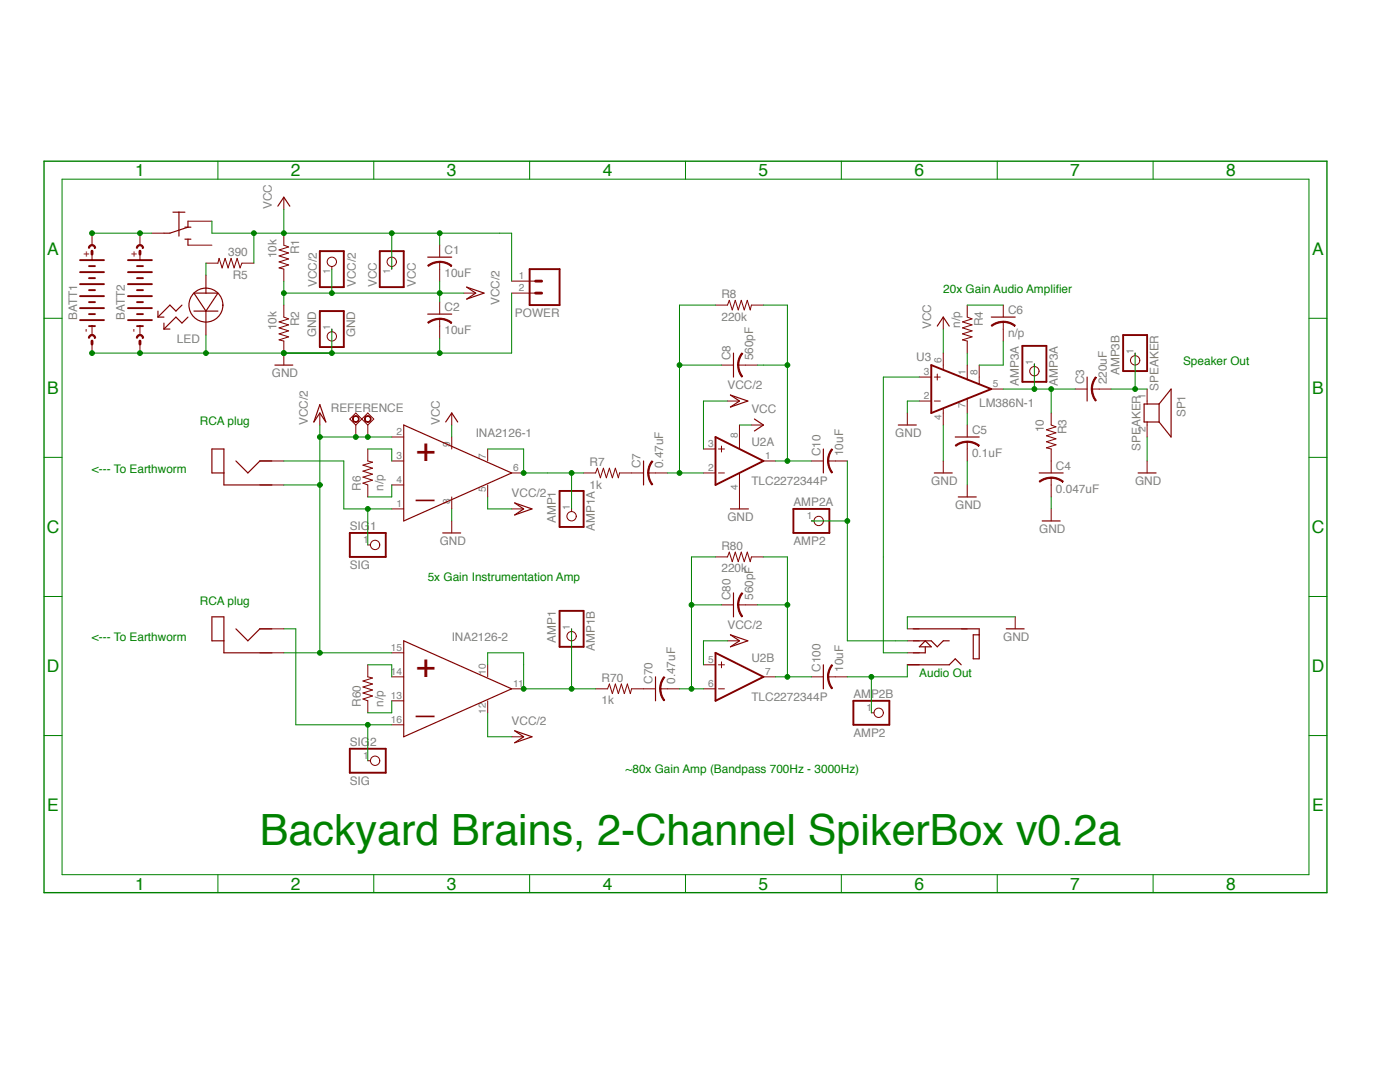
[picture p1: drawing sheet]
<svg xmlns="http://www.w3.org/2000/svg" width="279mm" height="216mm" viewBox="0 0 279 216" stroke-linecap="round" stroke-linejoin="round" font-family="sans-serif">
<path d="M56.6 39.4v2.3M56.6 46.5v2.4l1 .4-1.9 .6 1.9 .6-1.9 .6 1.9 .6-1.9 .6 1.9 .6-1.9 .6 .9 .2v2.4M56.6 60.9v2.4l1 .3-1.9 .6 1.9 .6-1.9 .6 1.9 .6-1.9 .6 1.9 .6-1.9 .6 .9 .3v2.4M118.9 137.4h2.4l.3-.9 .6 1.9 .6-1.9 .6 1.9 .6-1.9 .6 1.9 .6-1.9 .6 1.9 .2-1h2.4M131.8 137.4h1.4" fill="none" stroke="#820000" stroke-width=".2"/>
<path d="M55.4 41.1l1.2-1.7 1.2 1.7M130.8 135.1v4.7" fill="none" stroke="#820000" stroke-width=".23"/>
<path d="M132.5 135l.2 .2-.7 1.2-.1 1h-.3a4 4 0 0 1 .9-2.4z" fill-rule="evenodd" fill="#820000"/>
<path d="M132.5 135l.2 .2-.7 1.2-.1 1h-.3a4 4 0 0 1 .9-2.4z" fill="none" stroke="#820000" stroke-width=".2"/>
<path d="M131.7 137.4h.2l.1 1.1 .7 1.2-.2 .1a3.8 3.8 0 0 1-.8-2.4z" fill-rule="evenodd" fill="#820000"/>
<path d="M142.8 111.1h2.4l.3-.9 .6 1.9 .6-1.9 .6 1.9 .6-1.9 .6 1.9 .6-1.9 .6 1.9 .3-1h2.4M128.4 137.4h2.4M131.7 137.4h.2l.1 1.1 .7 1.2-.2 .1a3.8 3.8 0 0 1-.8-2.4zM133.2 137.4h2.4M147.3 120.7h1.5" fill="none" stroke="#820000" stroke-width=".2"/>
<path d="M146.4 118.3v4.8" fill="none" stroke="#820000" stroke-width=".23"/>
<path d="M148 118.3l.2 .1-.6 1.3-.2 1h-.2a3.8 3.8 0 0 1 .8-2.4z" fill-rule="evenodd" fill="#820000"/>
<path d="M148 118.3l.2 .1-.6 1.3-.2 1h-.2a3.8 3.8 0 0 1 .8-2.4z" fill="none" stroke="#820000" stroke-width=".2"/>
<path d="M147.2 120.7h.2l.3 1.3 .5 .9-.2 .2a3.9 3.9 0 0 1-.8-2.4z" fill-rule="evenodd" fill="#820000"/>
<path d="M144 120.7h2.4M147.2 120.7h.2l.3 1.3 .5 .9-.2 .2a3.9 3.9 0 0 1-.8-2.4zM148.8 120.7h2.4M165.3 135.1h1.4" fill="none" stroke="#820000" stroke-width=".2"/>
<path d="M164.3 132.7v4.7" fill="none" stroke="#820000" stroke-width=".23"/>
<path d="M166 132.6l.2 .2-.6 .9-.2 1.4h-.3a4 4 0 0 1 .9-2.5z" fill-rule="evenodd" fill="#820000"/>
<path d="M166 132.6l.2 .2-.6 .9-.2 1.4h-.3a4 4 0 0 1 .9-2.5z" fill="none" stroke="#820000" stroke-width=".2"/>
<path d="M165.2 135.1h.2l.3 1.3 .5 .9-.2 .1a4 4 0 0 1-.8-2.3z" fill-rule="evenodd" fill="#820000"/>
<g fill="none" stroke="#820000" stroke-width=".2">
<path d="M27.9 50.7v1.2M41.1 52.5h2.4l.2-.9 .6 1.9 .6-1.9 .6 1.9 .6-1.9 .6 1.9 .6-1.9 .6 1.9 .4-1h2.4M66.2 53.2v.5M78.2 53.2v.5M92.5 58.5h2.4M27.9 65.1v1.8M66.2 65.7v.5M161.9 104h.6M114.1 125.5v.5M140.4 132.7h2.4M140.4 137.4h2.4M143.4 132.7h1.2"/>
<path d="M143.4 137.4h1.2M144 132.1v1.2M145.2 127.9h2.4M152.4 135.1h2.4M161.9 135.1h2.4M165.2 135.1h.2l.3 1.3 .5 .9-.2 .1a4 4 0 0 1-.8-2.3zM166.7 135.1h2.4"/>
<circle cx="66.2" cy="52.2" r=".93"/>
<circle cx="78.2" cy="52.2" r=".93"/>
<circle cx="66.2" cy="67.1" r=".93"/>
<circle cx="163.4" cy="104" r=".93"/>
<circle cx="114.1" cy="126.9" r=".93"/>
</g>
<path d="M93.1 57.3l3.5 1.2-3.5 1.2 1.8-1.2zM145.8 126.7l3.4 1.2-3.4 1.2 1.8-1.2z" fill="none" stroke="#820000" stroke-width=".23"/>
<g fill="none" stroke="#820000" stroke-width=".38">
<path d="M25.5 51.9h4.8M25.5 59.1h4.8M25.5 56.7h4.8M25.5 54.3h4.8M27.3 57.9h1.2M27.3 55.5h1.2M27.3 53.1h1.2M63.8 50.1h4.8v7.2h-4.8zM75.8 50.1h4.8v7.2h-4.8zM25.5 63.9h4.8M25.5 61.5h4.8M27.3 65.1h1.2"/>
<path d="M27.3 62.7h1.2M27.3 60.3h1.2M63.8 62.1h4.8v7.1h-4.8zM158.3 101.5h7.2v4.8h-7.2zM111.7 121.9h4.8v7.2h-4.8zM142.8 130.3l9.6 4.8-9.6 4.7z"/>
</g>
<path d="M27.4 49a.72 .72 0 0 1 .8-.2 .72 .72 0 0 1 .4 .7h-.2a.48 .48 0 0 0-.5-.5 .48 .48 0 0 0-.4 .5h-.3z" fill-rule="evenodd" fill="#820000"/>
<path d="M27.4 49a.72 .72 0 0 1 .8-.2 .72 .72 0 0 1 .5 .7h-.3a.48 .48 0 0 0-.5-.5 .48 .48 0 0 0-.4 .5h-.3z" fill="none" stroke="#820000" stroke-width=".2"/>
<path d="M27.4 67a.71 .71 0 0 1 .8-.2 .71 .71 0 0 1 .4 .7h-.2a.48 .48 0 0 0-.5-.5 .48 .48 0 0 0-.4 .5h-.3z" fill-rule="evenodd" fill="#820000"/>
<path d="M18.4 50.7v1.2M27.9 46.5v2.4M18.4 65.1v1.8M27.4 67a.71 .71 0 0 1 .8-.2 .71 .71 0 0 1 .5 .7h-.3a.48 .48 0 0 0-.5-.5 .48 .48 0 0 0-.4 .5h-.3zM27.9 68.1v2.4" fill="none" stroke="#820000" stroke-width=".2"/>
<path d="M27.9 50.1v.6M27.9 68.1v.6" fill="none" stroke="#820000" stroke-width=".57"/>
<path d="M16 51.9h4.8M16 59.1h4.8M16 56.7h4.8M16 54.3h4.8M17.8 57.9h1.2M17.8 55.5h1.2M17.8 53.1h1.2M16 63.9h4.8M16 61.5h4.8M17.8 65.1h1.2M17.8 62.7h1.2M17.8 60.3h1.2" fill="none" stroke="#820000" stroke-width=".38"/>
<path d="M17.9 49a.72 .72 0 0 1 .7-.2 .72 .72 0 0 1 .5 .7h-.3a.48 .48 0 0 0-.4-.5 .48 .48 0 0 0-.5 .5h-.3z" fill-rule="evenodd" fill="#820000"/>
<path d="M17.9 49a.72 .72 0 0 1 .7-.2 .72 .72 0 0 1 .5 .7h-.3a.48 .48 0 0 0-.4-.5 .48 .48 0 0 0-.5 .5h-.3z" fill="none" stroke="#820000" stroke-width=".2"/>
<path d="M17.9 67a.71 .71 0 0 1 .7-.2 .71 .71 0 0 1 .5 .7h-.3a.48 .48 0 0 0-.4-.5 .48 .48 0 0 0-.5 .5h-.3z" fill-rule="evenodd" fill="#820000"/>
<g fill="none" stroke="#820000" stroke-width=".2">
<path d="M18.4 46.5v2.4M87.7 52.3v1.4M17.9 67a.71 .71 0 0 1 .7-.2 .71 .71 0 0 1 .5 .7h-.3a.48 .48 0 0 0-.4-.5 .48 .48 0 0 0-.5 .5h-.3zM18.4 68.1v2.4M181.1 125.5h2.4M181.1 127.9h2.4M181.1 130.3h2.4M181.1 132.7h2.4M173.9 142.2h.5"/>
<circle cx="175.4" cy="142.2" r=".93"/>
</g>
<path d="M18.4 50.1v.6M18.4 68.1v.6" fill="none" stroke="#820000" stroke-width=".57"/>
<g fill="none" stroke="#820000" stroke-width=".23">
<path d="M38.7 58.5h4.8l-2.4 3.6zM41.1 54.9v3.6M85.4 51.3h4.8M31.5 63.3h1.2M31.5 62.1v1.2M32.7 65.7h1.2M32.7 64.5v1.2M36.3 60.9l-1.2 1.2-1.2-1.2-2.4 2.4M37.5 63.3l-1.2 1.2-1.2-1.2-2.4 2.4M38.7 62.1h4.8M41.1 62.1v4.8M181.1 132.7h8.3l1.2-1.2 1.2 1.2"/>
<path d="M182.3 125.5h13.1v6h-1.2v-4.8h1.2M182.3 127.9h3.6l1.2 1.2 1.1-1.2h1.2M184.7 129.1v1.2h-2.4M184.7 127.9l1.2 1.2h-2.4z"/>
<circle cx="41.1" cy="60.9" r="3.4"/>
</g>
<path d="M170.3 139.8h7.2v4.8h-7.2z" fill="none" stroke="#820000" stroke-width=".38"/>
<path d="M87.7 52.1a3.8 3.8 0 0 1 2.5 .9l-.2 .1-1.2-.6-1.1-.1z" fill-rule="evenodd" fill="#820000"/>
<path d="M87.7 52.1a3.8 3.8 0 0 1 2.5 .9l-.2 .2-1.2-.7-1.1-.1z" fill="none" stroke="#820000" stroke-width=".2"/>
<path d="M85.4 53a3.8 3.8 0 0 1 2.3-.9v.3l-1 .1-1.2 .6z" fill-rule="evenodd" fill="#820000"/>
<path d="M85.4 53a3.8 3.8 0 0 1 2.3-.9v.3l-1 .1-1.2 .7zM87.7 48.9v2.4M87.7 53.7v2.4M87.7 63.6v1.5" fill="none" stroke="#820000" stroke-width=".2"/>
<path d="M85.4 62.7h4.8" fill="none" stroke="#820000" stroke-width=".23"/>
<path d="M87.7 63.5a3.9 3.9 0 0 1 2.5 .8l-.2 .2-1.2-.6-1.1-.2z" fill-rule="evenodd" fill="#820000"/>
<path d="M87.7 63.5a3.9 3.9 0 0 1 2.5 .8l-.2 .2-1.2-.6-1.1-.2z" fill="none" stroke="#820000" stroke-width=".2"/>
<path d="M85.4 64.3a3.9 3.9 0 0 1 2.3-.8v.3l-1 .1-1.2 .6z" fill-rule="evenodd" fill="#820000"/>
<g fill="none" stroke="#820000" stroke-width=".2">
<path d="M102.1 56.1h4.8M102.1 58.5h4.8M56.6 70.5v2.3M85.4 64.3a3.9 3.9 0 0 1 2.3-.8v.3l-1 .1-1.2 .6zM87.7 60.3v2.4M87.7 65.1v2.4M63.8 82.4v2.4M69.8 83.6l1.2-1.2 1.2 1.2-1.2 1.2zM73.4 89.6v2.4l1 .2-2 .6 2 .6-2 .6 2 .6-2 .6 2 .6-2 .6 1 .4v2.4M78.2 92h2.4M78.2 96.8h2.4M78.2 87.2h2.4"/>
<path d="M90.2 87.2v2.4M90.2 99.2v2.3M90.2 82.4v2.4M97.3 96.8v2.4M97.3 89.6v2.4M102.1 94.4h2.4M78.2 101.5h2.4M90.2 104v2.3M102.1 101.5h2.4M51.9 130.3h4.7M51.9 125.5h4.7M78.2 135.1h2.4"/>
<path d="M78.2 139.8h2.4M78.2 130.3h2.4M97.3 132.7v2.4M97.3 139.8v2.4M102.1 137.4h2.4M202.6 123.1v2.4M78.2 144.6h2.4"/>
</g>
<path d="M54.9 72.8h3.5M63.8 80.7l1.2 3.5-1.2-1.8-1.2 1.8zM80.6 84.8l21.5 9.6-21.5 9.6zM88.9 84.2l1.3-1.8 1.1 1.8M88.4 106.3h3.5M102.7 100.4l3.5 1.1-3.5 1.3 1.8-1.3zM44.7 127.9h-2.4v-4.8h2.4v7.2h9.6M47.1 125.5l2.4 2.4 2.4-2.4h2.4M80.6 127.9l21.5 9.5-21.5 9.6zM200.8 125.5h3.6" fill="none" stroke="#820000" stroke-width=".23"/>
<path d="M105.7 53.7h6v7.2h-6z" fill="none" stroke="#820000" stroke-width=".38"/>
<path d="M106.9 58.5h1.2M106.9 56.1h1.2" fill="none" stroke="#820000" stroke-width=".57"/>
<path d="M70.5 83.1a.67 .67 0 0 1 1.1 .2 .67 .67 0 0 1-.4 .9 .67 .67 0 0 1-.9-.6h.2a.53 .53 0 0 1 .7-.5 .53 .53 0 0 1 .1 .9 .53 .53 0 0 1-.8-.3l-.2-.1z" fill-rule="evenodd" fill="#820000"/>
<g fill="none" stroke="#820000" stroke-width=".2">
<path d="M51.9 92h4.7M51.9 96.8h4.7M70.5 83.1a.67 .67 0 0 1 1.1 .2 .67 .67 0 0 1-.4 .9 .67 .67 0 0 1-.9-.6h.2a.53 .53 0 0 1 .7-.5 .53 .53 0 0 1 .2 .9 .53 .53 0 0 1-.9-.3l-.2-.1zM71 84.8v2.4M116.5 94.4h2.4l.3-1 .6 1.9 .6-1.9 .6 1.9 .6-1.9 .6 1.9 .6-1.9 .6 1.9 .2-.9h2.4M129.4 94.4h1.4M140.4 89.6h2.4M140.4 94.4h2.4M143.4 89.6h1.2M143.4 94.4h1.2M144 89v1.2M147.6 84.8v4.8"/>
<path d="M147.6 94.4v4.8M152.4 92h2.4M73.4 108.7h.5M73.4 132.7v2.4l1 .2-2 .6 2 .6-2 .6 2 .6-2 .6 2 .6-2 .6 1 .3v2.4M73.4 151.8h.5M102.1 147h2.4"/>
<circle cx="74.9" cy="108.7" r=".93"/>
<circle cx="74.9" cy="151.8" r=".93"/>
</g>
<path d="M44.7 94.4h-2.4v-4.8h2.4v7.2h9.6M47.1 92l2.4 2.4 2.4-2.4h2.4M128.4 92v4.8M102.7 145.8l3.5 1.2-3.5 1.2 1.8-1.2z" fill="none" stroke="#820000" stroke-width=".23"/>
<path d="M142.8 87.2l9.6 4.8-9.6 4.8zM69.8 106.3h7.2v4.8h-7.2zM69.8 149.4h7.2v4.8h-7.2z" fill="none" stroke="#820000" stroke-width=".38"/>
<path d="M130.1 92l.2 .1-.5 .9-.3 1.4h-.2a3.7 3.7 0 0 1 .8-2.4z" fill-rule="evenodd" fill="#820000"/>
<path d="M130.1 92l.2 .1-.5 .9-.3 1.4h-.2a3.7 3.7 0 0 1 .8-2.4z" fill="none" stroke="#820000" stroke-width=".2"/>
<path d="M129.3 94.4h.2l.1 1 .7 1.2-.2 .2a3.8 3.8 0 0 1-.8-2.4z" fill-rule="evenodd" fill="#820000"/>
<g fill="none" stroke="#820000" stroke-width=".2">
<path d="M142.8 60.9h2.4l.3-1 .6 1.9 .6-1.9 .6 1.9 .6-1.9 .6 1.9 .6-1.9 .6 1.9 .3-.9h2.4M147.3 72.8h1.5M126 94.4h2.4M129.3 94.4h.2l.1 1 .7 1.2-.2 .2a3.8 3.8 0 0 1-.8-2.4zM130.8 94.4h2.4M145.2 80h2.4M147.6 99.2v2.3M150 84.8h2.4M114.1 101.5v.6"/>
<circle cx="114.1" cy="103" r=".93"/>
</g>
<path d="M111.7 98h4.8v7.1h-4.8z" fill="none" stroke="#820000" stroke-width=".38"/>
<path d="M145.8 78.8l3.4 1.2-3.4 1.2 1.8-1.2zM146.4 70.5v4.7M150.6 83.6l1.8 1.2-1.8 1.2M145.8 101.5h3.6" fill="none" stroke="#820000" stroke-width=".23"/>
<path d="M148 70.4l.2 .2-.6 1.2-.2 1h-.2a3.9 3.9 0 0 1 .8-2.4z" fill-rule="evenodd" fill="#820000"/>
<path d="M148 70.4l.2 .2-.6 1.2-.2 1h-.2a3.9 3.9 0 0 1 .8-2.4z" fill="none" stroke="#820000" stroke-width=".2"/>
<path d="M147.2 72.8h.2l.3 1.4 .5 .9-.2 .1a3.9 3.9 0 0 1-.8-2.4z" fill-rule="evenodd" fill="#820000"/>
<path d="M144 72.8h2.4M147.2 72.8h.2l.3 1.4 .5 .9-.2 .1a3.9 3.9 0 0 1-.8-2.4zM148.8 72.8h2.4M165.3 92h1.4" fill="none" stroke="#820000" stroke-width=".2"/>
<path d="M164.3 89.6v4.8" fill="none" stroke="#820000" stroke-width=".23"/>
<path d="M166 89.6l.2 .1-.6 .9-.2 1.4h-.3a3.9 3.9 0 0 1 .9-2.4z" fill-rule="evenodd" fill="#820000"/>
<path d="M166 89.6l.2 .1-.6 .9-.2 1.4h-.3a3.9 3.9 0 0 1 .9-2.4z" fill="none" stroke="#820000" stroke-width=".2"/>
<path d="M165.2 92h.2l.3 1.3 .5 .9-.2 .2a4 4 0 0 1-.8-2.4z" fill-rule="evenodd" fill="#820000"/>
<path d="M217.9 77.6h1.5M228.9 77.6v3M161.9 92h2.4M165.2 92h.2l.3 1.3 .5 .9-.2 .2a4 4 0 0 1-.8-2.4zM166.7 92h2.4M228.9 84.2v3" fill="none" stroke="#820000" stroke-width=".2"/>
<path d="M217 75.2v4.8M231.3 80.6h-3v3.6h3M231.3 80.6v3.6M231.3 80.6l2.4-3v9.6l-2.4-3" fill="none" stroke="#820000" stroke-width=".23"/>
<path d="M218.6 75.2l.2 .2-.5 .9-.3 1.3h-.2a4 4 0 0 1 .8-2.4z" fill-rule="evenodd" fill="#820000"/>
<path d="M218.6 75.2l.2 .2-.5 .9-.3 1.3h-.2a4 4 0 0 1 .8-2.4z" fill="none" stroke="#820000" stroke-width=".2"/>
<path d="M217.8 77.6h.2l.3 1.4 .5 .9-.2 .1a4 4 0 0 1-.8-2.4z" fill-rule="evenodd" fill="#820000"/>
<path d="M214.6 77.6h2.4M217.8 77.6h.2l.3 1.4 .5 .9-.2 .1a4 4 0 0 1-.8-2.4zM219.4 77.6h2.3M209.8 95.3v1.5" fill="none" stroke="#820000" stroke-width=".2"/>
<path d="M207.4 94.4h4.8" fill="none" stroke="#820000" stroke-width=".23"/>
<path d="M209.8 95.2a4 4 0 0 1 2.4 .8l-.1 .2-1-.5-1.3-.3z" fill-rule="evenodd" fill="#820000"/>
<path d="M209.8 95.2a4 4 0 0 1 2.4 .8l-.1 .2-.9-.5-1.4-.3z" fill="none" stroke="#820000" stroke-width=".2"/>
<path d="M207.4 96a3.9 3.9 0 0 1 2.4-.8v.3l-1.4 .2-.9 .5z" fill-rule="evenodd" fill="#820000"/>
<path d="M193 88.2v1.4M207.4 96a3.9 3.9 0 0 1 2.4-.8v.3l-1.4 .2-.9 .5zM209.8 82.4v2.4l.9 .4-1.9 .6 1.9 .6-1.9 .6 1.9 .6-1.9 .6 1.9 .6-1.9 .6 1 .2v4.8M209.8 96.8v2.4" fill="none" stroke="#820000" stroke-width=".2"/>
<path d="M190.6 87.2h4.8" fill="none" stroke="#820000" stroke-width=".23"/>
<path d="M193 88a3.8 3.8 0 0 1 2.5 .8l-.2 .2-1.2-.6-1.1-.1z" fill-rule="evenodd" fill="#820000"/>
<path d="M193 88a3.8 3.8 0 0 1 2.5 .8l-.2 .2-1.2-.6-1.1-.1z" fill="none" stroke="#820000" stroke-width=".2"/>
<path d="M190.6 88.8a3.8 3.8 0 0 1 2.4-.8v.3l-1 .1-1.2 .6z" fill-rule="evenodd" fill="#820000"/>
<path d="M193 60.9v2.4l1 .3-1.9 .6 1.9 .6-1.9 .6 1.9 .6-1.9 .6 1.9 .6-1.9 .6 .9 .3v2.4M200.2 64.2v1.5M190.6 88.8a3.8 3.8 0 0 1 2.4-.8v.3l-1 .1-1.2 .6zM193 84.8v2.4M193 89.6v2.4" fill="none" stroke="#820000" stroke-width=".2"/>
<path d="M197.8 63.3h4.8" fill="none" stroke="#820000" stroke-width=".23"/>
<path d="M200.2 64.1a3.9 3.9 0 0 1 2.4 .8l-.1 .2-.9-.5-1.4-.3z" fill-rule="evenodd" fill="#820000"/>
<path d="M200.2 64.1a3.9 3.9 0 0 1 2.4 .8l-.1 .2-.9-.5-1.4-.3z" fill="none" stroke="#820000" stroke-width=".2"/>
<path d="M197.8 64.9a4 4 0 0 1 2.4-.8v.2l-1.3 .3-.9 .5z" fill-rule="evenodd" fill="#820000"/>
<g fill="none" stroke="#820000" stroke-width=".2">
<path d="M30.3 46.5h2.4M37.5 44.1h4.8M37.5 48.9h4.8M183.5 75.2h2.4M186.5 75.2h1.2M187.1 74.6v1.2M188.2 63.3v2.4M188.2 70.5v3.2M193 72.8v2.9M193 79.5v2.9M195.4 72.8v3.9M197.8 64.9a4 4 0 0 1 2.4-.8v.2l-1.3 .3-.9 .5z"/>
<path d="M197.8 77.6h2.4M200.2 60.9v2.4M200.2 65.7v2.4M206.4 72.6v.5M226.5 70.5v.5M72.2 83.6l1.2-1.2 1.2 1.2-1.2 1.2zM181.1 82.4v2.4M183.5 80h2.4M186.5 80h1.2M188.2 81.5v3.3M188.2 92v2.4M193 96.8v2.4"/>
<path d="M228.9 92v2.4M209.8 101.5v2.5"/>
<circle cx="206.4" cy="74.1" r=".93"/>
<circle cx="226.5" cy="71.9" r=".93"/>
</g>
<path d="M34.5 42.3h2.4M35.7 42.3v4.8M36.9 45.3h1.2M36.9 47.7h1.2M37.5 44.1v1.2l-3.6 1.2h-1.2M37.5 47.7v1.2M187.1 65.1l1.1-1.8 1.2 1.8M179.3 84.8h3.6M186.5 94.4h3.5M191.2 99.2h3.6M227.1 94.4h3.6M208 104h3.6" fill="none" stroke="#820000" stroke-width=".23"/>
<path d="M185.9 72.8l11.9 4.8-11.9 4.8zM204 69h4.8v7.2h-4.8zM224.1 66.9h4.8v7.1h-4.8z" fill="none" stroke="#820000" stroke-width=".38"/>
<path d="M72.9 83.1a.67 .67 0 0 1 1.1 .2 .67 .67 0 0 1-.4 .9 .67 .67 0 0 1-.9-.6h.2a.53 .53 0 0 1 .7-.5 .53 .53 0 0 1 .1 .9 .53 .53 0 0 1-.8-.3l-.2-.1z" fill-rule="evenodd" fill="#820000"/>
<path d="M72.9 83.1a.67 .67 0 0 1 1.1 .2 .67 .67 0 0 1-.4 .9 .67 .67 0 0 1-.9-.6h.2a.53 .53 0 0 1 .7-.5 .53 .53 0 0 1 .1 .9 .53 .53 0 0 1-.8-.3l-.2-.1zM73.4 84.8v2.4" fill="none" stroke="#820000" stroke-width=".2"/>
<path d="M8.8 32.2h256v145.9h-256z" fill="none" stroke="#008100" stroke-width=".28"/>
<g fill="none" stroke="#008100" stroke-width=".2">
<path d="M12.4 35.8h248.8v138.7h-248.8zM43.5 32.2v3.6M74.6 32.2v3.6M105.7 32.2v3.6M136.8 32.2v3.6M167.9 32.2v3.6M199 32.2v3.6M230.1 32.2v3.6M78.2 46.5v7.2M87.7 48.9v-2.4h-37v6M8.8 63.5h3.6M261.2 63.5h3.6"/>
<path d="M8.8 91.3h3.6M261.2 91.3h3.6M8.8 119h3.6M261.2 119h3.6M8.8 146.8h3.6M261.2 146.8h3.6M43.5 174.5v3.6M74.6 174.5v3.6M105.7 174.5v3.6M136.8 174.5v3.6M167.9 174.5v3.6M199 174.5v3.6"/>
<path d="M230.1 174.5v3.6"/>
</g>
<circle cx="78.2" cy="46.5" r=".48" fill="#008100"/>
<circle cx="78.2" cy="46.5" r=".48" fill="none" stroke="#008100" stroke-width=".2"/>
<circle cx="56.6" cy="46.5" r=".48" fill="#008100"/>
<circle cx="56.6" cy="46.5" r=".48" fill="none" stroke="#008100" stroke-width=".2"/>
<circle cx="50.7" cy="46.5" r=".48" fill="#008100"/>
<g fill="none" stroke="#008100" stroke-width=".2">
<path d="M42.3 46.5h8.4M56.6 41.7v4.8M87.7 46.5h14.4v9.6"/>
<circle cx="50.7" cy="46.5" r=".48"/>
</g>
<circle cx="87.7" cy="46.5" r=".48" fill="#008100"/>
<g fill="none" stroke="#008100" stroke-width=".2">
<path d="M42.3 44.1v2.4M188.2 65.7v4.8M90.2 84.8v2.4M147.6 84.8h2.4M104.5 137.4h14.4M114.1 125.5v11.9"/>
<circle cx="87.7" cy="46.5" r=".48"/>
</g>
<circle cx="114.1" cy="137.4" r=".48" fill="#008100"/>
<g fill="none" stroke="#008100" stroke-width=".2">
<path d="M97.3 132.7v-2.4h7.2v7.1"/>
<circle cx="114.1" cy="137.4" r=".48"/>
</g>
<circle cx="104.5" cy="137.4" r=".48" fill="#008100"/>
<g fill="none" stroke="#008100" stroke-width=".2">
<path d="M142.8 111.1h-4.8v26.3M135.6 137.4h4.8M138 120.7h6"/>
<circle cx="104.5" cy="137.4" r=".48"/>
</g>
<circle cx="138" cy="137.4" r=".48" fill="#008100"/>
<circle cx="138" cy="137.4" r=".48" fill="none" stroke="#008100" stroke-width=".2"/>
<circle cx="138" cy="120.7" r=".48" fill="#008100"/>
<g fill="none" stroke="#008100" stroke-width=".2">
<path d="M18.4 46.5h11.9M41.1 52.5v2.4"/>
<circle cx="138" cy="120.7" r=".48"/>
</g>
<circle cx="27.9" cy="46.5" r=".48" fill="#008100"/>
<circle cx="27.9" cy="46.5" r=".48" fill="none" stroke="#008100" stroke-width=".2"/>
<circle cx="18.4" cy="46.5" r=".48" fill="#008100"/>
<g fill="none" stroke="#008100" stroke-width=".2">
<path d="M56.6 58.5h35.9M87.7 56.1v4.2"/>
<circle cx="18.4" cy="46.5" r=".48"/>
</g>
<circle cx="87.7" cy="58.5" r=".48" fill="#008100"/>
<g fill="none" stroke="#008100" stroke-width=".2">
<path d="M56.6 58.5v2.4"/>
<circle cx="87.7" cy="58.5" r=".48"/>
</g>
<circle cx="56.6" cy="58.5" r=".48" fill="#008100"/>
<g fill="none" stroke="#008100" stroke-width=".2">
<path d="M56.6 56.1v2.4M66.2 53.7v4.8"/>
<circle cx="56.6" cy="58.5" r=".48"/>
</g>
<circle cx="66.2" cy="58.5" r=".48" fill="#008100"/>
<g fill="none" stroke="#008100" stroke-width=".2">
<path d="M63.8 87.2h14.4M63.8 84.8v12h-7.2M97.3 99.2v2.3h4.8"/>
<circle cx="66.2" cy="58.5" r=".48"/>
</g>
<circle cx="63.8" cy="87.2" r=".48" fill="#008100"/>
<circle cx="63.8" cy="87.2" r=".48" fill="none" stroke="#008100" stroke-width=".2"/>
<circle cx="71" cy="87.2" r=".48" fill="#008100"/>
<g fill="none" stroke="#008100" stroke-width=".2">
<path d="M63.8 96.8v33.5M56.6 130.3h21.6"/>
<circle cx="71" cy="87.2" r=".48"/>
</g>
<circle cx="63.8" cy="130.3" r=".48" fill="#008100"/>
<circle cx="63.8" cy="130.3" r=".48" fill="none" stroke="#008100" stroke-width=".2"/>
<circle cx="63.8" cy="96.8" r=".48" fill="#008100"/>
<circle cx="63.8" cy="96.8" r=".48" fill="none" stroke="#008100" stroke-width=".2"/>
<circle cx="73.4" cy="87.2" r=".48" fill="#008100"/>
<g fill="none" stroke="#008100" stroke-width=".2">
<path d="M41.1 66.9v3.6M66.2 65.7v4.8M87.7 67.5v3h-69.3M183.5 75.2h-7.2v55.1h4.8M145.2 80h-4.8v9.6M145.2 127.9h-4.8v4.8M202.6 123.1h-21.5v2.4M97.3 142.2v4.8h4.8"/>
<circle cx="73.4" cy="87.2" r=".48"/>
</g>
<circle cx="66.2" cy="70.5" r=".48" fill="#008100"/>
<circle cx="66.2" cy="70.5" r=".48" fill="none" stroke="#008100" stroke-width=".2"/>
<circle cx="56.6" cy="70.5" r=".48" fill="#008100"/>
<circle cx="56.6" cy="70.5" r=".48" fill="none" stroke="#008100" stroke-width=".2"/>
<circle cx="41.1" cy="70.5" r=".48" fill="#008100"/>
<circle cx="41.1" cy="70.5" r=".48" fill="none" stroke="#008100" stroke-width=".2"/>
<circle cx="27.9" cy="70.5" r=".48" fill="#008100"/>
<circle cx="27.9" cy="70.5" r=".48" fill="none" stroke="#008100" stroke-width=".2"/>
<circle cx="18.4" cy="70.5" r=".48" fill="#008100"/>
<circle cx="18.4" cy="70.5" r=".48" fill="none" stroke="#008100" stroke-width=".2"/>
<circle cx="56.6" cy="70.5" r=".48" fill="#008100"/>
<g fill="none" stroke="#008100" stroke-width=".2">
<path d="M102.1 58.5v12h-14.4"/>
<circle cx="56.6" cy="70.5" r=".48"/>
</g>
<circle cx="87.7" cy="70.5" r=".48" fill="#008100"/>
<g fill="none" stroke="#008100" stroke-width=".2">
<path d="M183.5 80h-2.4v2.4M188.2 84.8v7.2M193 92v4.8M209.8 99.2v2.3M228.9 87.2v4.8M90.2 101.5v2.5M152.4 111.1h4.7v24M151.2 120.7h5.9M154.8 135.1h7.1"/>
<circle cx="87.7" cy="70.5" r=".48"/>
</g>
<circle cx="157.1" cy="120.7" r=".48" fill="#008100"/>
<circle cx="157.1" cy="120.7" r=".48" fill="none" stroke="#008100" stroke-width=".2"/>
<circle cx="157.1" cy="135.1" r=".48" fill="#008100"/>
<g fill="none" stroke="#008100" stroke-width=".2">
<path d="M169.1 92v35.9h12M161.9 104h7.2"/>
<circle cx="157.1" cy="135.1" r=".48"/>
</g>
<circle cx="169.1" cy="103.9" r=".48" fill="#008100"/>
<g fill="none" stroke="#008100" stroke-width=".2">
<path d="M73.4 89.6h4.8v2.4M78.2 96.8v2.4h-4.8M97.3 89.6h7.2v4.8h4.8"/>
<circle cx="169.1" cy="104" r=".48"/>
</g>
<circle cx="104.5" cy="94.4" r=".48" fill="#008100"/>
<g fill="none" stroke="#008100" stroke-width=".2">
<path d="M109.3 94.4h7.2M114.1 94.4v7.1"/>
<circle cx="104.5" cy="94.4" r=".48"/>
</g>
<circle cx="114.1" cy="94.4" r=".48" fill="#008100"/>
<g fill="none" stroke="#008100" stroke-width=".2">
<path d="M56.6 92h12v9.5h9.6"/>
<circle cx="114.1" cy="94.4" r=".48"/>
</g>
<circle cx="73.4" cy="101.5" r=".48" fill="#008100"/>
<g fill="none" stroke="#008100" stroke-width=".2">
<path d="M73.4 101.5v7.2M56.6 125.5h2.4v19.1h19.2M73.4 144.6v7.2"/>
<circle cx="73.4" cy="101.5" r=".48"/>
</g>
<circle cx="73.4" cy="144.6" r=".48" fill="#008100"/>
<g fill="none" stroke="#008100" stroke-width=".2">
<path d="M135.6 72.8h8.4M142.8 60.9h-7.2v33.5M133.2 94.4h7.2M73.4 132.7h4.8v2.4M78.2 139.8v2.4h-4.8"/>
<circle cx="73.4" cy="144.6" r=".48"/>
</g>
<circle cx="135.6" cy="94.4" r=".48" fill="#008100"/>
<circle cx="135.6" cy="94.4" r=".48" fill="none" stroke="#008100" stroke-width=".2"/>
<circle cx="135.6" cy="72.8" r=".48" fill="#008100"/>
<g fill="none" stroke="#008100" stroke-width=".2">
<path d="M151.2 72.8h5.9M152.4 60.9h4.7v31.1M154.8 92h7.1"/>
<circle cx="135.6" cy="72.8" r=".48"/>
</g>
<circle cx="157.1" cy="92" r=".48" fill="#008100"/>
<circle cx="157.1" cy="92" r=".48" fill="none" stroke="#008100" stroke-width=".2"/>
<circle cx="157.1" cy="72.8" r=".48" fill="#008100"/>
<g fill="none" stroke="#008100" stroke-width=".2">
<path d="M173.9 135.1v7.1M181.1 132.7v2.4h-12"/>
<circle cx="157.1" cy="72.8" r=".48"/>
</g>
<circle cx="173.9" cy="135.1" r=".48" fill="#008100"/>
<g fill="none" stroke="#008100" stroke-width=".2">
<path d="M200.2 77.6h14.4M206.4 72.6v5M209.8 77.6v4.8"/>
<circle cx="173.9" cy="135.1" r=".48"/>
</g>
<circle cx="209.8" cy="77.6" r=".48" fill="#008100"/>
<circle cx="209.8" cy="77.6" r=".48" fill="none" stroke="#008100" stroke-width=".2"/>
<circle cx="206.4" cy="77.6" r=".48" fill="#008100"/>
<g fill="none" stroke="#008100" stroke-width=".2">
<path d="M193 70.5v2.3M193 60.9h7.2M200.2 68.1v4.7h-4.8M221.7 77.6h7.2M226.5 70.5v7.1M193 82.4v2.4"/>
<circle cx="206.4" cy="77.6" r=".48"/>
</g>
<circle cx="226.5" cy="77.6" r=".48" fill="#008100"/>
<circle cx="226.5" cy="77.6" r=".48" fill="none" stroke="#008100" stroke-width=".2"/>
<text font-size="8.6" fill="#008100" x="51.9" y="168.5">Backyard Brains, 2-Channel SpikerBox v0.2a</text>
<g font-size="6.8" fill="#820000">
<text x="83" y="92">+</text>
<text x="83" y="99.2">_</text>
<text x="83" y="135">+</text>
<text x="83" y="142.2">_</text>
</g>
<g font-size="3.5" fill="#008100">
<text x="27" y="35.2">1</text>
<text x="58.1" y="35.2">2</text>
<text x="89.2" y="35.2">3</text>
<text x="120.3" y="35.2">4</text>
<text x="151.4" y="35.2">5</text>
<text x="182.5" y="35.2">6</text>
<text x="213.6" y="35.2">7</text>
<text x="244.7" y="35.2">8</text>
<text x="9.4" y="50.9">A</text>
<text x="261.9" y="50.9">A</text>
<text x="9.4" y="78.6">B</text>
<text x="261.9" y="78.6">B</text>
<text x="9.3" y="106.4">C</text>
<text x="261.8" y="106.4">C</text>
<text x="9.3" y="134.1">D</text>
<text x="261.8" y="134.1">D</text>
<text x="9.4" y="161.9">E</text>
<text x="261.9" y="161.9">E</text>
<text x="27" y="177.5">1</text>
<text x="58.1" y="177.5">2</text>
<text x="89.2" y="177.5">3</text>
<text x="120.3" y="177.5">4</text>
<text x="151.4" y="177.5">5</text>
<text x="182.5" y="177.5">6</text>
<text x="213.6" y="177.5">7</text>
<text x="244.7" y="177.5">8</text>
</g>
<g font-size="2.4" fill="#808080">
<text x="54.3" y="41.7" transform="rotate(-90 54.3 41.7)">VCC</text>
<text x="45.5" y="51.1">390</text>
<text x="55.2" y="51.5" transform="rotate(-90 55.2 51.5)">10k</text>
<text x="59.7" y="50.7" transform="rotate(-90 59.7 50.7)">R1</text>
<text x="88.7" y="50.7">C1</text>
<text x="46.5" y="55.6">R5</text>
<text x="63.2" y="57.3" transform="rotate(-90 63.2 57.3)">VCC/2</text>
<text x="71" y="57.3" transform="rotate(-90 71 57.3)">VCC/2</text>
<text x="75.2" y="57.3" transform="rotate(-90 75.2 57.3)">VCC</text>
<text x="83" y="57.3" transform="rotate(-90 83 57.3)">VCC</text>
<text x="88.7" y="55.3">10uF</text>
<text x="144" y="59.5">R8</text>
<text x="15.4" y="63.9" transform="rotate(-90 15.4 63.9)">BATT1</text>
<text x="24.9" y="63.9" transform="rotate(-90 24.9 63.9)">BATT2</text>
<text x="55.2" y="65.9" transform="rotate(-90 55.2 65.9)">10k</text>
<text x="59.7" y="65.1" transform="rotate(-90 59.7 65.1)">R2</text>
<text x="88.7" y="62.1">C2</text>
<text x="99.7" y="60.9" transform="rotate(-90 99.7 60.9)">VCC/2</text>
<text x="102.8" y="63.3">POWER</text>
<text x="144" y="64">220k</text>
<text x="185.9" y="65.7" transform="rotate(-90 185.9 65.7)">VCC</text>
<text x="191.6" y="65.4" transform="rotate(-90 191.6 65.4)">n/p</text>
<text x="196.1" y="65.1" transform="rotate(-90 196.1 65.1)">R4</text>
<text x="201.2" y="62.7">C6</text>
<text x="35.3" y="68.5">LED</text>
<text x="63.1" y="67.3" transform="rotate(-90 63.1 67.3)">GND</text>
<text x="70.9" y="67.3" transform="rotate(-90 70.9 67.3)">GND</text>
<text x="88.7" y="66.6">10uF</text>
<text x="145.8" y="71.9" transform="rotate(-90 145.8 71.9)">C8</text>
<text x="150.3" y="71.9" transform="rotate(-90 150.3 71.9)">560pF</text>
<text x="201.2" y="67.2">n/p</text>
<text x="54.3" y="75.2">GND</text>
<text x="145.2" y="77.6">VCC/2</text>
<text x="182.8" y="72.1">U3</text>
<text x="203.3" y="77" transform="rotate(-90 203.3 77)">AMP3A</text>
<text x="211.1" y="77" transform="rotate(-90 211.1 77)">AMP3A</text>
<text x="216.4" y="76.7" transform="rotate(-90 216.4 76.7)">C3</text>
<text x="220.9" y="76.7" transform="rotate(-90 220.9 76.7)">220uF</text>
<text x="223.4" y="74.9" transform="rotate(-90 223.4 74.9)">AMP3B</text>
<text x="66" y="82.3">REFERENCE</text>
<text x="150" y="82.4">VCC</text>
<text x="195.4" y="81.2">LM386N-1</text>
<text x="231.2" y="78" transform="rotate(-90 231.2 78)">SPEAKER</text>
<text x="236.6" y="83.3" transform="rotate(-90 236.6 83.3)">SP1</text>
<text x="61.4" y="84.8" transform="rotate(-90 61.4 84.8)">VCC/2</text>
<text x="87.8" y="84.8" transform="rotate(-90 87.8 84.8)">VCC</text>
<text x="94.9" y="87.2">INA2126-1</text>
<text x="150" y="89">U2A</text>
<text x="178.7" y="87.2">GND</text>
<text x="194" y="86.6">C5</text>
<text x="208.3" y="86.2" transform="rotate(-90 208.3 86.2)">10</text>
<text x="212.9" y="86.6" transform="rotate(-90 212.9 86.6)">R3</text>
<text x="227.6" y="90" transform="rotate(-90 227.6 90)">SPEAKER</text>
<text x="117.7" y="93">R7</text>
<text x="127.8" y="93.4" transform="rotate(-90 127.8 93.4)">C7</text>
<text x="132.4" y="93.4" transform="rotate(-90 132.4 93.4)">0.47uF</text>
<text x="163.7" y="91" transform="rotate(-90 163.7 91)">C10</text>
<text x="168.3" y="91" transform="rotate(-90 168.3 91)">10uF</text>
<text x="194" y="91.1">0.1uF</text>
<text x="210.7" y="93.8">C4</text>
<text x="72" y="98" transform="rotate(-90 72 98)">R6</text>
<text x="76.5" y="98" transform="rotate(-90 76.5 98)">n/p</text>
<text x="102.1" y="99.2">VCC/2</text>
<text x="117.7" y="97.5">1k</text>
<text x="150" y="96.8">TLC2272344P</text>
<text x="158.3" y="101">AMP2A</text>
<text x="185.9" y="96.8">GND</text>
<text x="190.6" y="101.6">GND</text>
<text x="210.7" y="98.3">0.047uF</text>
<text x="226.5" y="96.8">GND</text>
<text x="69.8" y="105.7">SIG1</text>
<text x="111" y="104.4" transform="rotate(-90 111 104.4)">AMP1</text>
<text x="118.7" y="106" transform="rotate(-90 118.7 106)">AMP1A</text>
<text x="145.2" y="103.9">GND</text>
<text x="207.4" y="106.3">GND</text>
<text x="69.8" y="113.5">SIG</text>
<text x="87.8" y="108.7">GND</text>
<text x="144" y="109.7">R80</text>
<text x="158.3" y="108.7">AMP2</text>
<text x="144" y="114.2">220k</text>
<text x="145.8" y="119.7" transform="rotate(-90 145.8 119.7)">C80</text>
<text x="150.3" y="119.7" transform="rotate(-90 150.3 119.7)">560pF</text>
<text x="145.2" y="125.5">VCC/2</text>
<text x="90.1" y="127.9">INA2126-2</text>
<text x="111" y="128.3" transform="rotate(-90 111 128.3)">AMP1</text>
<text x="118.7" y="129.9" transform="rotate(-90 118.7 129.9)">AMP1B</text>
<text x="200.2" y="127.9">GND</text>
<text x="120.1" y="136">R70</text>
<text x="130.2" y="136.5" transform="rotate(-90 130.2 136.5)">C70</text>
<text x="134.8" y="136.5" transform="rotate(-90 134.8 136.5)">0.47uF</text>
<text x="150" y="132.1">U2B</text>
<text x="163.7" y="134.1" transform="rotate(-90 163.7 134.1)">C100</text>
<text x="168.3" y="134.1" transform="rotate(-90 168.3 134.1)">10uF</text>
<text x="72" y="141" transform="rotate(-90 72 141)">R60</text>
<text x="76.5" y="141" transform="rotate(-90 76.5 141)">n/p</text>
<text x="120.1" y="140.6">1k</text>
<text x="150" y="139.8">TLC2272344P</text>
<text x="170.3" y="139.2">AMP2B</text>
<text x="69.8" y="148.8">SIG2</text>
<text x="102.1" y="144.6">VCC/2</text>
<text x="170.3" y="147">AMP2</text>
<text x="69.8" y="156.6">SIG</text>
</g>
<g font-size="2.4" fill="#008100">
<text x="188.2" y="58.5">20x Gain Audio Amplif</text>
<text x="210.7" y="58.5">ier</text>
<text x="236.1" y="72.8">Speaker Out</text>
<text x="39.9" y="84.8">RCA plug</text>
<text x="18.4" y="94.4">&lt;--- To Earthworm</text>
<text x="85.4" y="115.9">5x Gain Instrumentation Amp</text>
<text x="39.9" y="120.7">RCA plug</text>
<text x="18.4" y="127.9">&lt;--- To Earthworm</text>
<text x="183.5" y="135">Audio Out</text>
<text x="124.8" y="154.2">~80x Gain Amp (Bandpass 700Hz - 3000Hz)</text>
</g>
<g font-size="2" fill="#820000">
<text x="17.8" y="51.3" transform="rotate(-90 17.8 51.3)">+</text>
<text x="27.3" y="51.3" transform="rotate(-90 27.3 51.3)">+</text>
<text x="17.8" y="66.3" transform="rotate(-90 17.8 66.3)">-</text>
<text x="27.3" y="66.3" transform="rotate(-90 27.3 66.3)">-</text>
</g>
<g font-size="2" fill="#808080">
<text x="65.9" y="54.6" transform="rotate(-90 65.9 54.6)">1</text>
<text x="77.8" y="54.6" transform="rotate(-90 77.8 54.6)">1</text>
<text x="103.6" y="55.8">1</text>
<text x="103.6" y="58.1">2</text>
<text x="65.9" y="65.9" transform="rotate(-90 65.9 65.9)">1</text>
<text x="226.2" y="70.6" transform="rotate(-90 226.2 70.6)">1</text>
<text x="184.4" y="74.9">3</text>
<text x="187.9" y="72.5" transform="rotate(-90 187.9 72.5)">6</text>
<text x="192.7" y="74.9" transform="rotate(-90 192.7 74.9)">1</text>
<text x="195.1" y="74.9" transform="rotate(-90 195.1 74.9)">8</text>
<text x="198.2" y="77.3">5</text>
<text x="206.1" y="72.8" transform="rotate(-90 206.1 72.8)">1</text>
<text x="184.4" y="79.7">2</text>
<text x="187.9" y="83.9" transform="rotate(-90 187.9 83.9)">4</text>
<text x="192.7" y="81.5" transform="rotate(-90 192.7 81.5)">7</text>
<text x="228.6" y="79.7" transform="rotate(-90 228.6 79.7)">1</text>
<text x="79.1" y="86.9">2</text>
<text x="89.8" y="89.3" transform="rotate(-90 89.8 89.3)">9</text>
<text x="141.3" y="89.3">3</text>
<text x="147.2" y="87.4" transform="rotate(-90 147.2 87.4)">8</text>
<text x="228.6" y="86.3" transform="rotate(-90 228.6 86.3)">2</text>
<text x="79.1" y="91.6">3</text>
<text x="97" y="91.6" transform="rotate(-90 97 91.6)">7</text>
<text x="102.4" y="94">6</text>
<text x="141.3" y="94">2</text>
<text x="152.7" y="91.6">1</text>
<text x="79.1" y="96.4">4</text>
<text x="79.1" y="101.2">1</text>
<text x="89.8" y="100.6" transform="rotate(-90 89.8 100.6)">8</text>
<text x="97" y="98.2" transform="rotate(-90 97 98.2)">5</text>
<text x="113.7" y="101.7" transform="rotate(-90 113.7 101.7)">1</text>
<text x="147.2" y="97.7" transform="rotate(-90 147.2 97.7)">4</text>
<text x="161" y="103.6">1</text>
<text x="72.5" y="108.4">1</text>
<text x="113.7" y="125.7" transform="rotate(-90 113.7 125.7)">1</text>
<text x="78" y="129.9">15</text>
<text x="78" y="134.7">14</text>
<text x="97" y="134.7" transform="rotate(-90 97 134.7)">10</text>
<text x="102.4" y="137.1">11</text>
<text x="141.3" y="137.1">6</text>
<text x="141.3" y="132.3">5</text>
<text x="152.7" y="134.7">7</text>
<text x="78" y="139.5">13</text>
<text x="97" y="142.4" transform="rotate(-90 97 142.4)">12</text>
<text x="173" y="141.9">1</text>
<text x="78" y="144.3">16</text>
<text x="72.5" y="151.5">1</text>
</g>
</svg>
